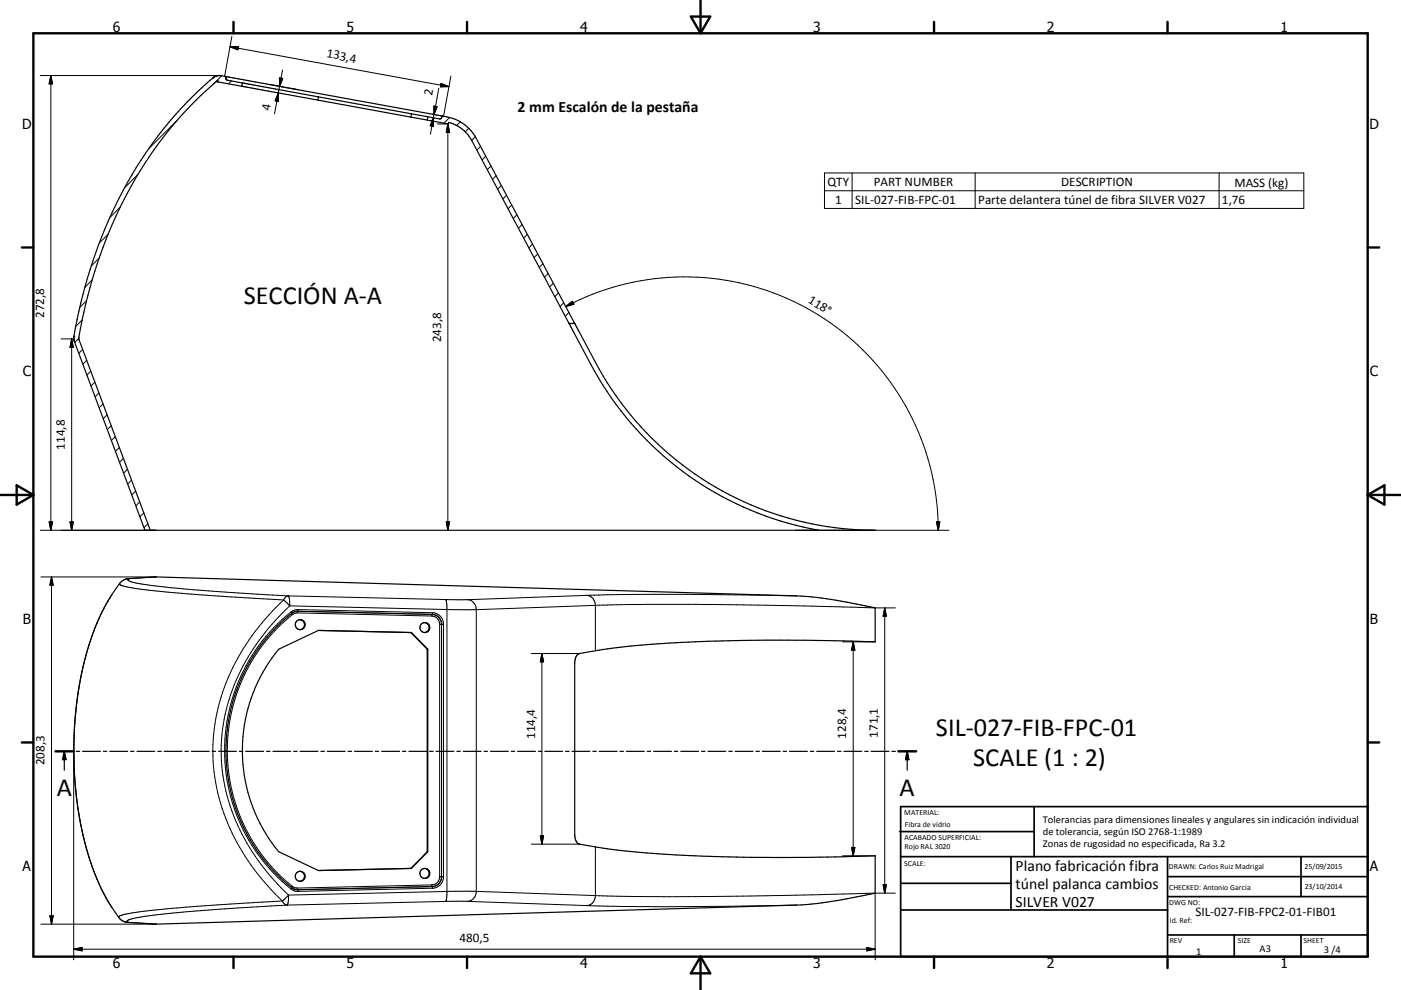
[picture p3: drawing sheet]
<svg xmlns="http://www.w3.org/2000/svg" width="420mm" height="297mm" viewBox="0 0 420 297" stroke-linecap="round" stroke-linejoin="round" font-family="sans-serif">
<g fill="none" stroke="#000" stroke-width=".36">
<path d="M63.8 23.4a118.5 118.5 0 0 0-34.3 50.2 139.4 139.4 0 0 0-7.4 28.1l21.4 57.4h218.9a95 95 0 0 1-83.9-50.4l-6.2-11.6M65.6 22.7l-.9 .2-.9 .5M65.9 22.7h.4M66.3 22.7l1.2 .3M66.3 22.7h-1.1l-1.4 .7M67.5 22.9l65.4 12M67.5 23l.5 1 4.7 .9M72.5 25.9l-7.3-1.4v-.2a118.2 118.2 0 0 0-36 54.6 134.7 134.7 0 0 0-5.6 22.9l21.5 57.3M72.5 25.9l10.9 2M72.7 24.9l-.2 1M72.7 24.9h.1M72.7 24.9l10.9 2"/>
<path d="M83.4 27.9l44.7 8.1M83.6 26.9l44.7 8.1M83.6 26.9l-.2 1M95.5 29.1l-.2 .9M123.4 34.1l-.2 1M128.1 36l6.3 1.2 .1-.5a10.9 10.9 0 0 1 7 5.5l29.1 54.8M128.3 35l-.2 1M133 34.9a12.7 12.7 0 0 1 9.8 6.6l29.5 55.5M133 34.9l-.4 .1-.7 .7-3.6-.7M170.6 97h1.7M170.6 97v.1M170.6 97.1l6.6 12.3a96.6 96.6 0 0 0 68.2 49.7"/>
<path d="M172.3 97v.1M36.4 174.5l1.7-.9 8.7-.5 192 5.7a142.3 142.3 0 0 1 23.6 3.6v10.2a586.4 586.4 0 0 0-74.8 1.4l-6.8 .8-7.1 1.3a2.73 2.73 0 0 0-1.4 2.9v51.3a2.88 2.88 0 0 0 1.4 2.9 264.4 264.4 0 0 0 40.8 3.8l21.9 .3 26-.5v11.2l-2.8 .5a133.7 133.7 0 0 1-20.8 3l-192 5.8-9-.6-1-.4-1.2-1a54.8 54.8 0 0 1-6-10.3 100 100 0 0 1-7.5-37.8v-3.7a97.8 97.8 0 0 1 8.6-40.1l.5-1a47.2 47.2 0 0 1 5.2-7.9zM87.6 183.9a52.8 52.8 0 0 0 0 82.6M89.9 185.9a1.5 1.5 0 0 1 1.4 1.5 1.5 1.5 0 0 1-1.4 1.5M123.4 189.8l-27.9-.7-11.9 5.7a47.8 47.8 0 0 0 0 60.7l11.9 5.7 27.9-.7M123.4 189.8l4.9 5M123.4 189.8h-.2l4.9 5M127.3 186.8a1.5 1.5 0 0 1 1.4 1.5 1.5 1.5 0 0 1-1.4 1.5M128.1 194.8h.2M128.1 194.8v60.7M128.3 194.8v60.7M16.6 225.4h5.4"/>
<path d="M19.3 225.4v5.7M19.3 225.4l.5 2.5h-1zM22.8 225.4h1.1M24.8 225.4h5.3M31 225.4h1M32.9 225.4h5.4M39.1 225.4h1.1M41.1 225.4h5.3M47.3 225.4h1M49.2 225.4h5.4M55.5 225.4h1M57.4 225.4h5.3"/>
<path d="M63.6 225.4h1M65.5 225.4h5.4M71.8 225.4h1M73.7 225.4h5.3M79.9 225.4h1.1M81.8 225.4h5.4M88 225.4h1.1M90 225.4h5.3M96.2 225.4h1.1M98.1 225.4h5.4M104.4 225.4h1M106.3 225.4h5.3"/>
<path d="M112.5 225.4h1M114.4 225.4h5.4M120.7 225.4h1M122.6 225.4h5.3M128.8 225.4h1.1M130.7 225.4h5.4M137 225.4h1M138.9 225.4h5.3M145.1 225.4h1.1M147.1 225.4h5.3M153.3 225.4h1M155.2 225.4h5.3"/>
<path d="M161.4 225.4h1.1M163.3 225.4h5.4M169.6 225.4h1M171.5 225.4h5.4M177.7 225.4h1.1M179.6 225.4h5.4M185.9 225.4h1M187.8 225.4h5.4M194 225.4h1.1M196 225.4h5.3M202.2 225.4h1M204.1 225.4h5.3"/>
<path d="M210.3 225.4h1.1M212.3 225.4h5.3M218.5 225.4h1M220.4 225.4h5.3M226.6 225.4h1.1M228.6 225.4h5.3M234.8 225.4h1M236.7 225.4h5.4M242.9 225.4h1.1M244.9 225.4h5.3M251.1 225.4h1M253 225.4h5.4"/>
<path d="M259.2 225.4h1.1M261.2 225.4h5.3M267.4 225.4h1.1M269.3 225.4h5.4M272 225.4l.5 2.5h-1zM272 225.4v5.7M128.1 255.5h.2M128.1 255.5l-4.9 5h.2M128.3 255.5l-4.9 5M89.9 261.4a1.5 1.5 0 0 1 1.4 1.5 1.5 1.5 0 0 1-1.4 1.5M127.3 260.5a1.51 1.51 0 0 1 1.4 1.5 1.51 1.51 0 0 1-1.4 1.5"/>
<circle cx="90" cy="187.4" r="1.49"/>
<circle cx="127.4" cy="188.3" r="1.49"/>
<circle cx="90" cy="262.9" r="1.48"/>
<circle cx="127.4" cy="262" r="1.49"/>
</g>
<g fill="none" stroke="#000" stroke-width=".3">
<path d="M69 14l65.6 12M69 14h2.5l-.2 1zM69.5 10.9l-2.2 12M12.1 22.7h53.7M15.2 22.7v136.4M15.2 22.7l.5 2.5h-1zM53.2 36l-8.6 8.7M66.5 22.7l-2.6 2.6M69.4 24.3l-.9 .9M72.5 25.7l-.2 .1M80.7 25.3l8.7 1.6M83.4 27.9l-1.1 6.3"/>
<path d="M83.4 27.9l.1 2.5-1-.1zM83.8 23.4l1 .1-1 2.4zM83.8 25.9l-.4 2M84.7 21l-.9 4.9M129.9 35.4l-.9 4.9M129.9 35.4l.1 2.5-1-.2zM130.1 31.8l.9 .2-.9 2.4zM130.2 35.4l-.9 .8M131.1 37.2h3.3M131.6 26.4l-1.7 9M132.2 25l2.4 1h-2.6zM134.3 37.2v121.9"/>
<path d="M134.3 37.2l.5 2.5h-1zM134.8 35.3l-1.7 1.6M135.2 22.9l-2.2 12M138 36.6l-1.1 1.1M140.5 38.5l-1 1M41.4 52.3l-4.1 4.1M142.5 41l-1.1 1.1M144.1 43.9l-1.1 1.1M145.6 46.9l-1.1 1.1M147.2 49.8l-1.1 1.1M148.8 52.7l-1.2 1.1M150.3 55.7l-1.1 1"/>
<path d="M151.9 58.6l-1.1 1.1M247.2 51.9h143.7v10.6h-143.7zM247.2 57.2h143.7M255.5 51.9v10.6M292.4 51.9v10.6M365.5 51.9v10.6M29.7 77.4l-2.3 2.4M32.4 70.3l-2.6 2.6M36 62.1l-3.1 3.2M153.4 61.5l-1.1 1.1M155 64.4l-1.1 1.2M156.6 67.4l-1.2 1.1"/>
<path d="M158.1 70.3l-1.1 1.1M159.7 73.2l-1.1 1.1M161.2 76.2l-1.1 1.1M162.8 79.1l-1.1 1.1M24.6 96l-1.9 1.9M26 90.2l-2.1 2M27.6 84l-2.1 2.2M164.3 82l-1.1 1.1M165.9 85l-1.1 1.1M167.4 87.9l-1.1 1.1M169 90.8l-1.1 1.2M169.6 92a76 76 0 0 1 111.7 67.1"/>
<path d="M169.6 92l2-1.6 .5 .9zM170.6 93.8l-1.1 1.1M172.1 96.7l-.3 .3M18.3 101.7h3.8M21.5 101.7v57.4M21.5 101.7l.5 2.5h-1zM23.6 101.5l-1.2 1.2M24.8 104.8l-1.2 1.2M26 108.1l-1.2 1.2M27.2 111.4l-1.1 1.1M28.4 114.6l-1.1 1.2M29.7 117.9l-1.2 1.2"/>
<path d="M30.9 121.2l-1.2 1.1M32.1 124.4l-1.1 1.2M33.4 127.7l-1.2 1.2M34.6 131l-1.2 1.1M35.8 134.2l-1.2 1.2M37 137.5l-1.2 1.2M12.1 159.1h34.6M14.7 156.6h1l-.5 2.5zM21 156.6h1l-.5 2.5zM38.2 140.8l-1.1 1.1M39.4 144l-1.1 1.2M40.7 147.3l-1.2 1.2"/>
<path d="M41.9 150.6l-1.2 1.1M43.1 153.9l-1.1 1.1M44.3 157.1l-1.1 1.2M133.8 156.6h1l-.5 2.5zM238.6 159.1h45.9M280.7 156.6h1.1l-.5 2.5zM12.3 173.1h34.5l-8.1 .5M15.4 173.1v104.2M15.4 173.1l.5 2.5h-.9zM33.5 178.4a76.8 76.8 0 0 0-9.8 27.9l-1.1 8.8-.4 8.4a99.4 99.4 0 0 0 8.5 43.8l2.8 4.9M35.9 175l-.1 .1a4.4 4.4 0 0 0 3.3 1.2l6 .8 10.2 1 29.7 1.9M38.7 173.6l-1.2 .2"/>
<path d="M38.7 173.6l-.2 .1a.28 .28 0 0 0-.1 .3 .28 .28 0 0 0 .3 .2l4 1 8.7 1.1 14.8 1.3 20.2 1.2M85 180l1.9 1.8M85 180a63.3 63.3 0 0 0-21.2 43.5 60.7 60.7 0 0 0 16.5 42.3l4.4 4.5M86.4 178.8l-.8 .4-.6 .8M86.4 178.8l.3 .8 .2 2.2M86.4 178.8l47.1 1.1M133.5 179.9l.3 .5 .2 1.6v86.3l-.2 1.6-.3 .5M133.5 179.9h6.7M140.2 179.9a2.85 2.85 0 0 1 2.6 3M175.9 178.6l30.1-.3 32.8 .5M175.9 178.6a2.9 2.9 0 0 1 2.6 3M175.9 178.6l-35.7 1.3"/>
<path d="M86.9 181.8l55.9 1.1M86.9 181.8a60.9 60.9 0 0 0-20.6 41.7 58.4 58.4 0 0 0 17 41.8l3.2 3.2M87.2 183.6l.2 .4M87.2 183.6a53.3 53.3 0 0 0 0 83.1M87.4 184l.2 .4M87.4 184h.1M87.6 184.4a52.3 52.3 0 0 0 0 81.5M89.2 183.9l-1.6 .5M89.2 183.9l40.3 .9M89.2 183.4v.5M89.3 183.4h-.1M89.3 183.4l-1.7 .5"/>
<path d="M89.3 183.4l40.3 .9M89.4 182.9l-.1 .5M89.4 182.9l-1.2 .2-1 .5M89.4 182.9l40.3 .9M129.5 184.8a2.42 2.42 0 0 1 2.3 2.5M129.6 184.3l1.5 .5M129.6 184.3h.1M129.7 183.8l-.2 1M129.7 183.8a3.5 3.5 0 0 1 3.3 3.5M131.1 184.8l.6 .6M131.7 185.4l.4 .7M131.8 187.3h1.2"/>
<path d="M131.8 187.3v75.8M132.1 186.1l.2 .7M132.1 186.1l.3 .7M132.3 186.8v76.7M133 187.3v75.8M142.8 182.9v84.5M159.3 196.1h14.4M162.5 196.1v57.1M162.5 196.1l.5 2.5h-1zM178.5 181.6l15.4-.3 20.6 .1 53.9 1M178.5 181.6l-35.7 1.3M178.5 181.6v13.6"/>
<path d="M252.6 192.6h9.8M255.8 192.6v64.2M255.8 192.6l.5 2.5h-1zM265.3 182.4v85.6M265.3 182.4l.5 2.5h-1zM22.1 225.3v62.6M159.3 253.2h14.4M162 250.8h1l-.5 2.4zM178.5 254.1v14.6M252.6 256.8h9.8M255.3 254.2h1l-.5 2.6zM15 274.7h.9l-.5 2.6z"/>
<path d="M37.1 276.4l1.3 .3M38.1 276.5h.1M38.1 276.3v.2M38.2 276.7h.2M38.2 276.5l.2 .2M38.2 276.3h-.1M38.4 276.7l8.4 .6h-34.5M84.7 270.3l.7 1 .7 .2M84.7 270.3l-29.7 1.9-15.7 1.7a5.3 5.3 0 0 0-3.7 1.3v.1M86.1 271.5l-28.1 1.9-15.5 1.7a10.3 10.3 0 0 0-4.3 1.2M86.5 268.5l-1.8 1.8M86.5 268.5v1.6l-.4 1.4"/>
<path d="M87.2 266.7l1 .6 1.2 .1M87.4 266.3h.1M87.4 266.3l-.2 .4M87.6 266.5l1.7 .4M87.6 265.9l.6 .4 1 .1M87.6 265.9l-.2 .4M89.2 266.4v.5M89.2 266.9h.1M89.3 266.9l.1 .5M129.5 265.5l.2 1M129.5 265.5l-40.3 .9M129.6 266l-40.3 .9"/>
<path d="M129.6 266h.1M129.7 266.5l-40.3 .9M131.1 265.5l-1.5 .5M131.7 265l-.6 .5M131.8 263.1h1.2M131.8 263.1a2.42 2.42 0 0 1-2.3 2.4M132.1 264.2l-.4 .8M132.3 263.5l-.2 .7M132.4 263.5l-.3 .7M133 263.1a3.4 3.4 0 0 1-3.3 3.4M133.5 270.4l-47.4 1.1M140.2 270.4h-6.7"/>
<path d="M140.2 270.4l35.7 1.3M142.8 267.4h-8l-48.3 1.1M142.8 267.4a2.95 2.95 0 0 1-2.6 3M142.8 267.4l35.7 1.3M178.5 268.7a2.9 2.9 0 0 1-2.6 3M238.8 271.5l-36.6 .5-26.3-.3M262.4 268l-35 .8a968.9 968.9 0 0 1-48.9-.1M262.4 268h6M262.4 268v19.9M264.8 265.4h1l-.5 2.6zM22.1 284.8h240.3M22.1 284.8l2.5-.5v1z"/>
<path d="M259.9 284.3l2.5 .5-2.5 .5z"/>
</g>
<g fill="#000">
<circle cx="63.8" cy="23.4" r=".18"/>
<circle cx="65.2" cy="24.5" r=".18"/>
<circle cx="65.2" cy="24.3" r=".18"/>
<circle cx="22.2" cy="100.9" r=".18"/>
</g>
<g fill="none" stroke="#000" stroke-width=".71">
<path d="M10 10h400v277h-400zM70 6.6v3.4M140 6.6v3.4M207.1 5h5.8l-2.9 5zM210 0v10M280 6.6v3.4M350 6.6v3.4M6.6 74.2h3.4M410 74.2h3.5M0 148.5h10M5 145.6l5 2.9-5 2.9zM410 148.5h10.1"/>
<path d="M410 148.5l5.1-2.9v5.8zM6.6 222.7h3.4M16.6 225.4h5.4M269.3 225.4h5.4M410 222.7h3.5M70 287v3.4M140 287v3.4M210 287v10M210 287l2.9 5h-5.8zM280 287v3.4M350 287v3.4"/>
</g>
<g fill="none" stroke="#000" stroke-width=".51">
<path d="M269.7 249.5h40.3M270 242h140v45h-140zM270 257h140M303.1 257v16M310 242v15M350 257v30M390.1 257v12M270 265h33.1M270 273h80M350 269h60M350 263h60M350 280.5h60"/>
<path d="M370 280.5v6.5M390.1 280.5v6.5"/>
</g>
<path d="M19.3 225.4l.5 2.5h-1zM272 225.4l.5 2.5h-1z" fill="#000" stroke="#000" stroke-width=".36"/>
<g fill="#000" stroke="#000" stroke-width=".3">
<path d="M69 14h2.5l-.2 1zM15.2 22.7l.5 2.5h-1zM83.4 27.9l.1 2.5-1-.1zM83.8 23.4l1 .1-1 2.4zM129.9 35.4l.1 2.5-1-.2zM130.1 31.8l.9 .2-.9 2.4zM132.2 25l2.4 1h-2.6zM134.3 37.2l.5 2.5h-1zM169.6 92l2-1.6 .5 .9zM21.5 101.7l.5 2.5h-1zM14.7 156.6h1l-.5 2.5zM21 156.6h1l-.5 2.5z"/>
<path d="M133.8 156.6h1l-.5 2.5zM280.7 156.6h1.1l-.5 2.5zM15.4 173.1l.5 2.5h-.9zM162.5 196.1l.5 2.5h-1zM255.8 192.6l.5 2.5h-1zM265.3 182.4l.5 2.5h-1zM162 250.8h1l-.5 2.4zM255.3 254.2h1l-.5 2.6zM15 274.7h.9l-.5 2.6zM264.8 265.4h1l-.5 2.6zM22.1 284.8l2.5-.5v1zM259.9 284.3l2.5 .5-2.5 .5z"/>
</g>
<g font-size="7.9">
<text x="73.1" y="91.1">SECCIÓN A-A</text>
<text x="280.6" y="220.7">SIL-027-FIB-FPC-01</text>
<text x="291.8" y="229.7">SCALE (1 : 2)</text>
<text x="17" y="238.9">A</text>
<text x="269.7" y="238.9">A</text>
</g>
<g font-size="4.7">
<text x="155.2" y="33.6">2 mm Escalón de la pestaña</text>
<text x="304.5" y="261.2">Plano fabricación fibra</text>
<text x="304.5" y="266.6">túnel palanca cambios</text>
<text x="304.5" y="272">SILVER V027</text>
</g>
<g font-size="4.2">
<text x="33.9" y="9.6">6</text>
<text x="103.9" y="9.6">5</text>
<text x="173.9" y="9.6">4</text>
<text x="243.8" y="9.6">3</text>
<text x="313.9" y="9.6">2</text>
<text x="383.9" y="9.6">1</text>
<text x="6.7" y="38.7">D</text>
<text x="410.5" y="38.7">D</text>
<text x="6.9" y="112.9">C</text>
<text x="410.7" y="112.9">C</text>
<text x="6.9" y="187.1">B</text>
<text x="410.7" y="187.1">B</text>
<text x="6.8" y="261.4">A</text>
<text x="410.7" y="261.4">A</text>
<text x="33.9" y="290.4">6</text>
<text x="103.9" y="290.4">5</text>
<text x="173.9" y="290.4">4</text>
<text x="243.8" y="290.4">3</text>
<text x="313.9" y="290.4">2</text>
<text x="383.9" y="290.4">1</text>
</g>
<g font-size="3.9">
<text x="97.8" y="17.2" transform="rotate(10 97.8 17.2)">133,4</text>
<text x="129.5" y="28.9" transform="rotate(-80 129.5 28.9)">2</text>
<text x="80.9" y="33.2" transform="rotate(-80 80.9 33.2)">4</text>
<text x="248.1" y="55.8">QTY</text>
<text x="262" y="55.8">PART NUMBER</text>
<text x="318.2" y="55.8">DESCRIPTION</text>
<text x="370.1" y="56">MASS (kg)</text>
<text x="250.4" y="61.1">1</text>
<text x="256.4" y="61.1">SIL-027-FIB-FPC-01</text>
<text x="293.3" y="61.2">Parte delantera túnel de fibra SILVER V027</text>
<text x="366.4" y="61.1">1,76</text>
<text x="13.2" y="95.3" transform="rotate(-90 13.2 95.3)">272,8</text>
<text x="242.1" y="90.7" transform="rotate(31 242.1 90.7)">118°</text>
<text x="132.2" y="102.6" transform="rotate(-90 132.2 102.6)">243,8</text>
<text x="19.4" y="134.9" transform="rotate(-90 19.4 134.9)">114,8</text>
<text x="160.4" y="221.7" transform="rotate(-90 160.4 221.7)">114,4</text>
<text x="253.7" y="221.6" transform="rotate(-90 253.7 221.6)">128,4</text>
<text x="263.1" y="221.3" transform="rotate(-90 263.1 221.3)">171,1</text>
<text x="13.4" y="229.6" transform="rotate(-90 13.4 229.6)">208,3</text>
<text x="358.4" y="274.9">SIL-027-FIB-FPC2-01-FIB01</text>
<text x="137.8" y="282.7">480,5</text>
</g>
<g font-size="3.1">
<text x="312.7" y="246.8">Tolerancias para dimensiones lineales y angulares sin indicación individual</text>
<text x="312.7" y="250.4">de tolerancia, según ISO 2768-1:1989</text>
<text x="312.7" y="254">Zonas de rugosidad no especificada, Ra 3.2</text>
<text x="358.6" y="286.5">1</text>
<text x="377.6" y="285.6">A3</text>
<text x="396.9" y="285.9">3 /4</text>
</g>
<g font-size="2.4">
<text x="271.1" y="244.4">MATERIAL:</text>
<text x="271.2" y="252">ACABADO SUPERFICIAL:</text>
<text x="271.3" y="248">Fibra de vidrio</text>
<text x="271.2" y="254.7">Rojo RAL 3020</text>
<text x="271.1" y="259.7">SCALE:</text>
<text x="350.4" y="260.8">DRAWN: Carlos Ruiz Madrigal</text>
<text x="391.1" y="260.6">25/09/2015</text>
<text x="350.5" y="267">CHECKED: Antonio Garcia</text>
<text x="391.2" y="266.7">23/10/2014</text>
<text x="350.5" y="271.4">DWG NO:</text>
<text x="350.7" y="276.9">Id. Ref:</text>
<text x="350.7" y="282.8">REV</text>
<text x="371.1" y="282.9">SIZE</text>
<text x="390.8" y="283">SHEET</text>
</g>
</svg>
